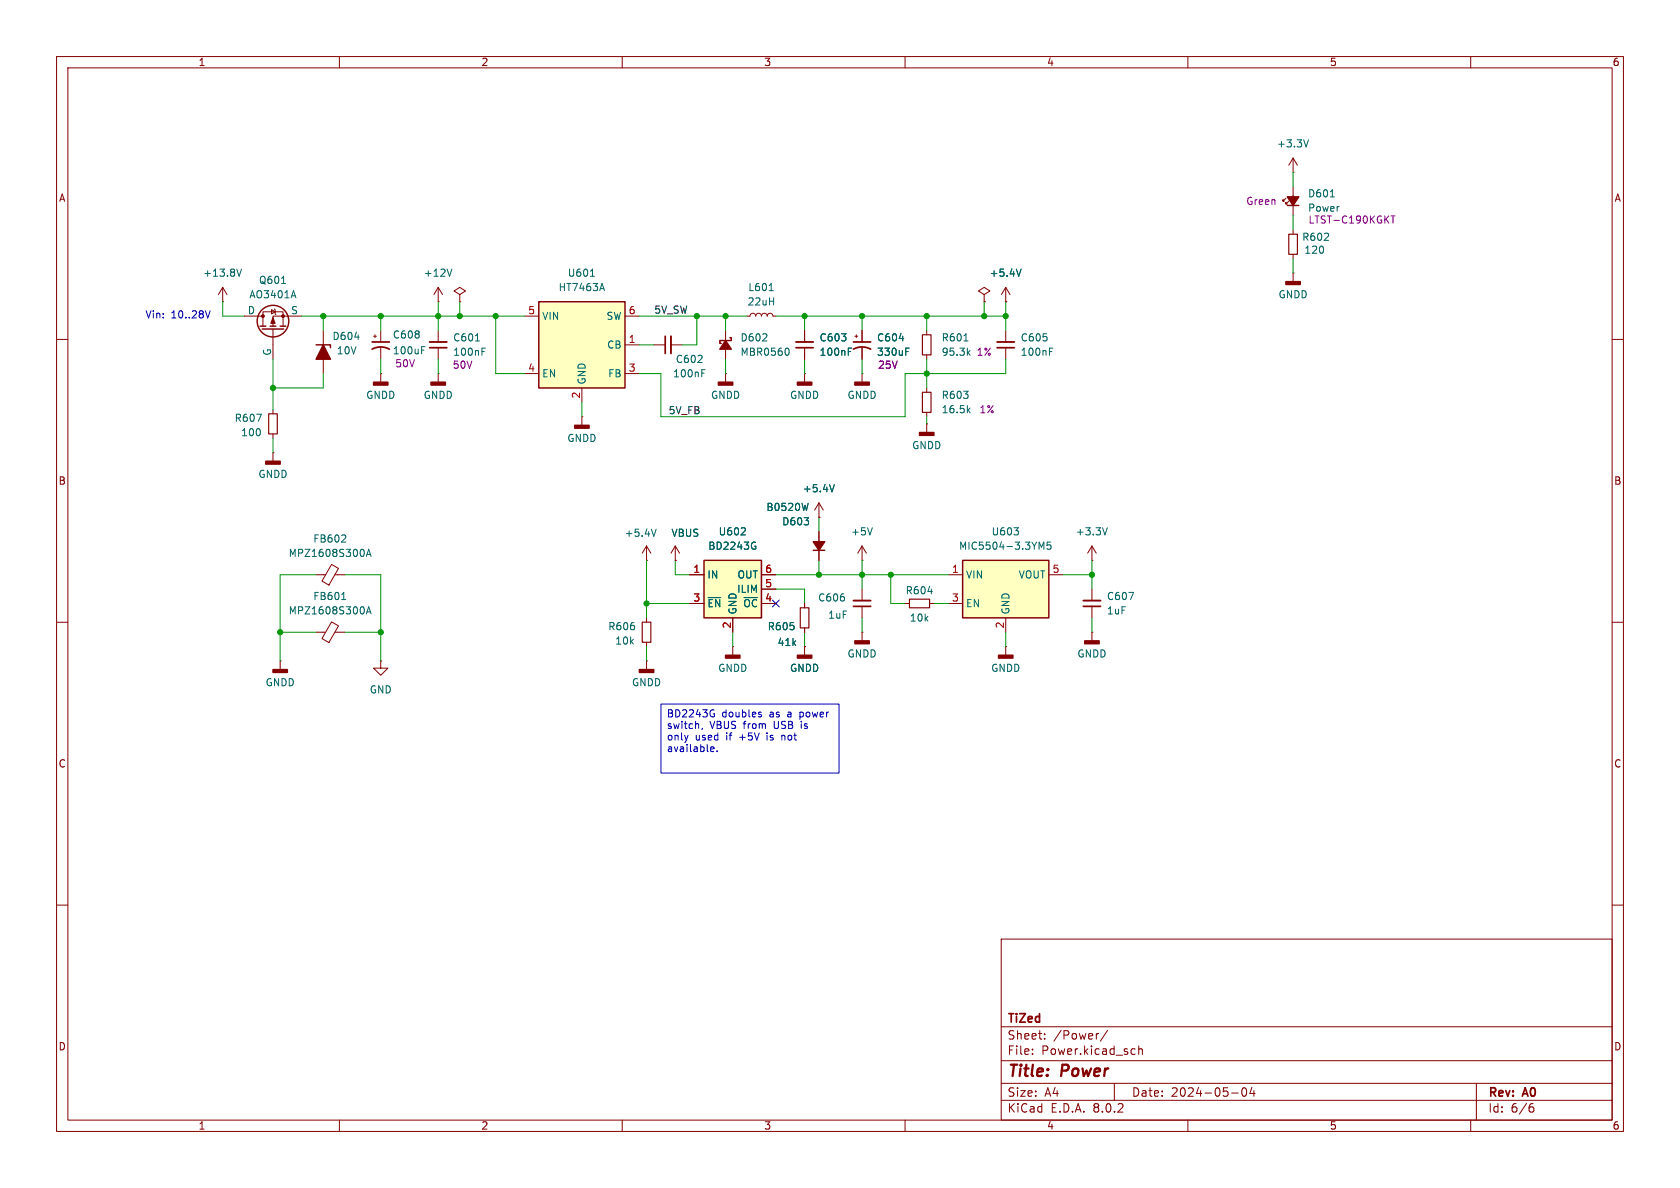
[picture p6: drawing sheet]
<svg xmlns="http://www.w3.org/2000/svg" width="297mm" height="210mm" viewBox="0 0 297 210" stroke-linecap="round" stroke-linejoin="round" font-family="sans-serif">
<g fill="none" stroke="#840000" stroke-width=".18">
<path d="M10 10h277v190h-277zM12 12h273v186h-273zM60 10v2M110 10v2M160 10v2M210 10v2M260 10v2M10 60h2M285 60h2M142.2 66h.1M142.2 66v1.6M10 110h2"/>
<path d="M285 110h2M10 160h2M285 160h2M177 166h108v32h-108zM60 198v2M110 198v2M160 198v2M177 194.5h108M177 191.5h108M177 187.5h108M177 181.5h108M182.5 186.3v.1"/>
<path d="M182.5 185.5v.1M184.7 183.6v.1M184.7 182.8v.1M194.2 182.7l-.2 .1M195.8 182.1l-1.3 2M197 191.5v3M200.2 185.4l.5 .1M200.7 186.3l-.5 .1M201.3 185.5l.2-.1 .4 .1 .1 .9M201.3 184.9v1.5M210 198v2M217.7 193.2h1.2"/>
<path d="M219.7 192.4l.2-.1a.81 .81 0 0 1 .6 .6 .81 .81 0 0 1-.3 .8l-.2 .1a.81 .81 0 0 1-.3-1.4zM221.3 192.2l-.3 1.1h.9M221.7 192.8v1M260 198v2M261 191.5v6.5M270.6 195.7h.3l.3 .3-.1 .5-.5 .1M271 195.1l-.4 .1"/>
</g>
<path d="M141 67.6h2.5v.5h-2.5z" fill="#840000" stroke="#840000" stroke-width=".25"/>
<path d="M170.2 99.1h15.2v10.1h-15.2z" fill="#ffffc2"/>
<path d="M129 59.7h.3v.5h-2v.5h.2M143.8 97.3h2M170.2 99.1h15.2v10.1h-15.2z" fill="none" stroke="#840000" stroke-width=".25"/>
<g fill="none" stroke="#840000" stroke-width=".18">
<path d="M66 59.4h.5M66.3 59.2v.5M67.3 58.4v2.1M128.3 58.4v5.1M142.2 58.4v2.1M151.1 59.4h.5M151.4 59.2v.5M152.4 58.4v2.1M163.8 58.4v.8M67.3 66h.1M67.3 61.5v2M67.3 66v1.6"/>
<path d="M77.5 66h.1M77.5 66v1.6M115.6 61h2M118.6 61h2M128.3 66h.1M128.3 66v1.6M142.2 61.5v2M152.4 66h.1M152.4 61.5v2M152.4 66v1.6M163.8 62.7v.8M163.8 68.6v.7"/>
<path d="M163.8 72.9v.8M144.8 91.4h.1M144.8 88.9v2.5M144.8 94v5.1M144.8 88.9l-.8 1.3M144.8 88.9l.7 1.3M167.6 101.6h2.6M167.6 106.7h2.6M177.8 114.3h.1M177.8 109.2v2.6M177.8 114.3v1.5M185.4 101.6h2.6"/>
</g>
<g fill="none" stroke="#006464" stroke-width=".18">
<path d="M159 59.8h.8M74.5 61.9h.5M74.5 61.3h.6M124.1 66h.4M124.1 65.3h.6M139.2 61.5a.79 .79 0 0 1 0 1.3M150 62.1h.4M150 61.5h.6M160.1 62.1h.5M160.1 61.5h.6M170.4 60.3h.7M171.1 72.5l.4 .5"/>
<path d="M171.1 62.3l.4 .5M171.5 72.1l-.5 .5M171.5 62l-.5 .4M142.9 89l-.3 1.2M147.5 85.7l-.4 1.2M179.3 93.3h.7l-.4 .5M180 93.9v.5M183.7 95.8l.4 .9 .4-.9v1.3M185.8 95.8h-.7v.6l.2-.1 .4 .1 .1 .2v.4l-.2 .1-.5-.1"/>
</g>
<path d="M163.1 59.2h1.5v3.5h-1.5zM163.1 69.3h1.5v3.6h-1.5z" fill="none" stroke="#840000" stroke-width=".2"/>
<g fill="#840000" stroke="#840000" stroke-width=".25">
<path d="M66 67.6h2.6v.5h-2.6z"/>
<path d="M76.2 67.6h2.5v.5h-2.5z"/>
<path d="M127 67.6h2.5v.5h-2.5z"/>
<path d="M128.3 60.2l1 1.5h-2z"/>
<path d="M176.5 115.8h2.6v.5h-2.6z"/>
<path d="M143.8 95.8h2l-1 1.5z"/>
<path d="M151.1 67.6h2.6v.5h-2.6z"/>
</g>
<path d="M117.6 59.4v3.1M65.8 61.7a3.2 3.2 0 0 1 3 0M65.8 60.5h3M140.7 61.5h3.1M150.9 61.7a3.2 3.2 0 0 1 3 0M150.9 60.5h3" fill="none" stroke="#840000" stroke-width=".3"/>
<path d="M118.6 59.4v3.1M140.7 60.5h3.1" fill="none" stroke="#840000" stroke-width=".33"/>
<path d="M95.2 53.3h15.3v15.3h-15.3z" fill="#ffffc2"/>
<g fill="none" stroke="#840000" stroke-width=".25">
<path d="M227.6 36.3h2M46 57.7h1M46.4 58.2h3.8M47.8 57.7h1M49.5 57.7h1M95.2 53.3h15.3v15.3h-15.3z"/>
<circle cx="48.3" cy="56.8" r="2.79"/>
</g>
<g fill="none" stroke="#840000" stroke-width=".18">
<path d="M227.3 35.1l-.5 .5v-.3v.3h.3M227.8 35.6l-.5 .5v-.3v.3h.3M228.6 30.5h.1M228.6 27.9v2.6M228.6 33v5.1M228.6 27.9l-.8 1.3M228.6 27.9l.8 1.3M39.4 53.3h.1M39.4 50.8l-.8 1.3M39.4 50.8v2.5M39.4 50.8l.7 1.3M43.2 55.9h3.3"/>
<path d="M46.5 57.7v-2.6h3.5v2.6M48 54.7l.6 .4-.6 .4zM48.3 58.2v5.3M48.5 54.6l.1 .1v.8l.2 .1M53.3 55.9h-5v1.8M77.5 53.3h.1M77.5 50.8l-.8 1.3M77.5 50.8v2.5M77.5 50.8l.7 1.3M81.3 52.1l1-.7-1-.6-1 .6 1 .7v1.2M81.3 53.3h.1M92.7 55.9h2.5"/>
<path d="M110.5 55.9h2.5M174 52.1l1-.7-1-.6-1 .6 1 .7v1.2M174 53.3h.1M177.8 53.3h.1M177.8 50.8l-.8 1.3M177.8 50.8v2.5M177.8 58.4v2.1M177.8 50.8l.8 1.3M228.6 48.3h.1M228.6 40.6v.8M228.6 45v.7M228.6 48.3v1.5"/>
<path d="M48.3 72.4v.8M48.3 76.7v.8M92.7 66h2.5M102.9 73.7h.1M102.9 68.6v2.5M102.9 73.7v1.5M110.5 61h2.5M110.5 66h2.5M163.8 74.9h.1M163.8 74.9v1.6M177.8 61.5v2M48.3 80h.1"/>
<path d="M48.3 80v1.5M114.3 99.1h.1M114.3 96.5v2.6M114.3 96.5l-.8 1.3M114.3 96.5l.8 1.3M119.4 99.1h.1M119.4 96.5l-.8 1.3M119.4 96.5v2.6M119.4 96.5l.7 1.3M193 99.1h.1M193 96.5v2.6M193 96.5l-.7 1.3"/>
<path d="M193 96.5l.8 1.3M67.3 116.8v1.3h1.3l-1.3 1.3-1.3-1.3h1.3M67.3 116.8h.1M114.3 116.8h.1M114.3 109.2v.8M114.3 113.5v.8M114.3 116.8v1.6M129.5 114.3h.1M129.5 114.3v1.5M160 106.7h.8M164.3 106.7h.8M193 111.8h.1"/>
<path d="M193 104.1v2.1M193 107.2v2M193 111.8v1.5"/>
</g>
<g fill="none" stroke="#006464" stroke-width=".18">
<path d="M231.3 24.7l-.4 1.3M235.2 34.8h.7M41.8 47.6l.5 1.2 .4-1.2M49.8 50.1h.7M51.9 51.4l.4 1.2M79.9 47.6l-.4 1.2M104.4 48.8h.7M106.1 51h.6M106.4 50.1l.5 1.3M180.5 47.6l-.4 1.2M45.4 73.2h.8l-.5 1.3M185.5 62.1h.5"/>
<path d="M185.5 61.5h.6M116 93.5l-.4 1.3M195.8 93.3l-.5 1.3M164 104.6h.8M199.6 104.7h.8l-.5 1.3"/>
</g>
<g fill="#840000" stroke="#840000" stroke-width=".25">
<path d="M101.6 75.2h2.5v.5h-2.5z"/>
<path d="M162.6 76.5h2.5v.5h-2.5z"/>
<path d="M227.6 34.8h2l-1 1.5z"/>
<path d="M227.3 49.8h2.6v.5h-2.6z"/>
<path d="M191.8 113.3h2.5v.5h-2.5z"/>
<path d="M128.3 115.8h2.5v.5h-2.5z"/>
<path d="M113 118.4h2.6v.5h-2.6z"/>
<path d="M47 81.5h2.5v.5h-2.5z"/>
</g>
<path d="M245.9 38.2h.7M246.3 38.2v1.2" fill="none" stroke="#840084" stroke-width=".18"/>
<path d="M176.3 60.5h3M191.5 106.2h3.1" fill="none" stroke="#840000" stroke-width=".33"/>
<path d="M176.3 61.5h3M191.5 107.2h3.1" fill="none" stroke="#840000" stroke-width=".3"/>
<path d="M227.8 41.4h1.6v3.6h-1.6zM47.5 73.2h1.5v3.5h-1.5zM113.5 110h1.6v3.5h-1.6zM160.8 105.9h3.5v1.5h-3.5z" fill="none" stroke="#840000" stroke-width=".2"/>
<g fill="#840000" stroke="#840000" stroke-width=".18">
<path d="M48.3 56.1l.3 1.1h-.7z"/>
<circle cx="50" cy="55.9" r=".25"/>
<circle cx="46.5" cy="55.9" r=".25"/>
</g>
<path d="M124.5 99.1h10.1v10.1h-10.1z" fill="#ffffc2"/>
<path d="M55.9 61h2.5v.5M124.5 99.1h10.1v10.1h-10.1z" fill="none" stroke="#840000" stroke-width=".25"/>
<g fill="none" stroke="#840000" stroke-width=".18">
<path d="M57.1 58.4v7.6M77.5 58.4v2.1M132.1 55.9h.5l.1-.4 .4-.1 .4 .1 .1 .4 .2-.4 .3-.1 .4 .1 .1 .4 .2-.4 .3-.1 .4 .1 .1 .4 .2-.4 .3-.1 .4 .1 .2 .4h.5M142.2 58.4v2.1M152.4 58.4v2.1M174 53.3h.1M177.8 53.3h.1M77.5 61.5v2M142.2 61.5v2M152.4 61.5v2M58.6 99.8l1.2 .7-1.7 2.9-1.2-.7zM119.4 99.1h.1"/>
<path d="M144.8 91.4h.1M144.8 94v1.8M144.8 97.3v1.8M152.4 99.1h.1M152.4 96.5v2.6M152.4 96.5l-.8 1.3M152.4 96.5l.8 1.3M49.5 116.8h.1M49.5 116.8v1.6M55.9 101.6h1.6M55.9 111.8h1.6M58.6 109.9l1.2 .7-1.7 3-1.2-.7z"/>
<path d="M59.2 101.6h1.8M59.2 111.8h1.8M121.9 101.6h2.6M121.9 106.7h2.6M129.5 109.2v2.6M134.6 101.6h2.6M134.6 106.7h2.6M134.6 104.1h2.6M142.2 114.3h.1M142.2 106.7v.7M142.2 111v.8M142.2 114.3v1.5"/>
<path d="M152.4 111.8h.1M152.4 104.1v2.1M152.4 107.2v2M152.4 111.8v1.5"/>
</g>
<g fill="none" stroke="#006464" stroke-width=".18">
<path d="M62.7 59.6h.8M136 51.4h.7M159 59.8h.8M180.5 47.6l-.4 1.2M84.1 60.3h.7M85.2 62.1h.4M85.2 61.5h.6M150 62.1h.4M150 61.5h.6M160.1 62.1h.5M160.1 61.5h.6M61 94.6l.1 .2v.3l-.8 .7h.8"/>
<path d="M64.8 98.4l.4-1.3 .4 1.3M64.9 98h.6M131 94.6h.8M131.7 93.4v.4M133.3 95.8l.3 .1M133.4 96.6h.2v.4l-.3 .1M142.9 89l-.3 1.2M147.5 85.7l-.4 1.2M154.2 93.3l-.4 1.3M60.4 106h.7M60.6 104.9l.2-.2v1.3M64.8 108.5l.4-1.2 .4 1.2"/>
<path d="M64.9 108.2h.6M125.2 105.6h2.2"/>
</g>
<g fill="#840000" stroke="#840000" stroke-width=".25">
<path d="M151.1 113.3h2.6v.5h-2.6z"/>
<path d="M48.3 118.4h2.5v.5h-2.5z"/>
<path d="M57.1 61l1.3 2.5h-2.5z"/>
<path d="M141 115.8h2.5v.5h-2.5z"/>
</g>
<path d="M75.9 60.5h3.1M150.9 106.2h3" fill="none" stroke="#840000" stroke-width=".33"/>
<path d="M75.9 61.5h3.1M150.9 107.2h3" fill="none" stroke="#840000" stroke-width=".3"/>
<path d="M141.5 107.4h1.5v3.6h-1.5z" fill="none" stroke="#840000" stroke-width=".2"/>
<g fill="none" stroke="#0000c2" stroke-width=".18">
<path d="M37.2 54.9l-.5 1.3M116.8 124.5h31.5v12.2h-31.5zM121.6 130l-.3 .8M124.2 128.7l-.1 .3M125.7 132.8h.5M125.7 132.1l.4-.1 .1 .3-.6 .1M125.9 125.5h.3M126.1 126.2h.2v.4l-.4 .1M126.8 132.7v.2M134.3 126.3l.3 .1v.2l-.1 .1h-.3M134.3 125.9h.3M138.2 130v.8"/>
<path d="M138.4 130l-.2 .1"/>
</g>
<g fill="none" stroke="#009600" stroke-width=".18">
<path d="M228.6 30.5v2.5M228.6 38.1v2.5M39.4 53.3v2.6h3.8M53.3 55.9h39.4M57.1 55.9v2.5M67.3 55.9v2.5M77.5 53.3v5.1M81.3 53.3v2.6M87.6 55.9v10.1h5.1M113 55.9h19.1M123.2 55.9v5.1h-2.6M128.3 55.9v2.5"/>
<path d="M137.2 55.9h40.6M142.2 55.9v2.5M152.4 55.9v2.5M163.8 55.9v2.5M174 53.3v2.6M177.8 53.3v5.1M228.6 45.7v2.6M48.3 63.5v8.9M48.3 77.5v2.5M57.1 66v2.6h-8.8M67.3 63.5v2.5M77.5 63.5v2.5"/>
<path d="M102.9 71.1v2.6M113 61h2.6M128.3 63.5v2.5M142.2 63.5v2.5M152.4 63.5v2.5M163.8 63.5v5.1M163.8 73.7v1.2M177.8 63.5v2.5h-17.8v7.7h-43.2v-7.7h-3.8M114.3 99.1v10.1M119.4 99.1v2.5h2.5M144.8 91.4v2.6M144.8 99.1v2.5"/>
<path d="M152.4 99.1v5M193 99.1v5M49.5 111.8h6.4M55.9 101.6h-6.4v15.2M61 101.6h6.3v15.2M61 111.8h6.3M114.3 114.3v2.5M114.3 106.7h7.6M129.5 111.8v2.5M137.2 104.1h5v2.6M137.2 101.6h30.4M142.2 111.8v2.5"/>
<path d="M152.4 109.2v2.6M157.5 101.6v5.1h2.5M165.1 106.7h2.5M177.8 111.8v2.5M188 101.6h5M193 109.2v2.6"/>
</g>
<path d="M136.6 106.1l1.2 1.2M137.8 106.1l-1.2 1.2" fill="none" stroke="#000084" stroke-width=".18"/>
<g fill="#009600" stroke="#009600" stroke-width=".18">
<circle cx="57.1" cy="55.9" r=".46"/>
<circle cx="49.5" cy="111.8" r=".46"/>
<circle cx="48.3" cy="68.6" r=".46"/>
<circle cx="123.2" cy="55.9" r=".46"/>
<circle cx="128.3" cy="55.9" r=".46"/>
<circle cx="163.8" cy="66" r=".46"/>
<circle cx="142.2" cy="55.9" r=".46"/>
<circle cx="144.8" cy="101.6" r=".46"/>
<circle cx="174" cy="55.9" r=".46"/>
<circle cx="163.8" cy="55.9" r=".46"/>
<circle cx="177.8" cy="55.9" r=".46"/>
<circle cx="152.4" cy="55.9" r=".46"/>
<circle cx="193" cy="101.6" r=".46"/>
<circle cx="81.3" cy="55.9" r=".46"/>
<circle cx="67.3" cy="55.9" r=".46"/>
<circle cx="77.5" cy="55.9" r=".46"/>
<circle cx="67.3" cy="111.8" r=".46"/>
<circle cx="114.3" cy="106.7" r=".46"/>
<circle cx="87.6" cy="55.9" r=".46"/>
<circle cx="152.4" cy="101.6" r=".46"/>
<circle cx="157.5" cy="101.6" r=".46"/>
</g>
<g font-size="2.8" fill="#840000">
<text x="178" y="190.9">Title:</text>
<text x="187.7" y="190.9">Power</text>
</g>
<g font-size="2.1" fill="#840000">
<text x="178" y="184">Sheet:</text>
<text x="178" y="181.2">TiZed</text>
<text x="186.2" y="184">/Power/</text>
<text x="178" y="186.7">File:</text>
<text x="184.1" y="186.7">Power.kicad_sch</text>
<text x="178" y="196.9">KiCad</text>
<text x="178" y="194.1">Size:</text>
<text x="184.7" y="194.1">A4</text>
<text x="185.7" y="196.9">E.D.A.</text>
<text x="193.3" y="196.9">8.0.2</text>
<text x="200" y="194.1">Date:</text>
<text x="207" y="194.1">2024-05-04</text>
<text x="263" y="194.3">Rev:</text>
<text x="263" y="196.9">Id:</text>
<text x="267.1" y="196.9">6/6</text>
<text x="269.4" y="194.3">A0</text>
</g>
<g font-size="1.8" fill="#840000">
<text x="35" y="11.9">1</text>
<text x="85" y="11.9">2</text>
<text x="135" y="11.9">3</text>
<text x="185" y="11.9">4</text>
<text x="235" y="11.9">5</text>
<text x="285" y="11.9">6</text>
<text x="10.3" y="35.9">A</text>
<text x="285.3" y="35.9">A</text>
<text x="10.3" y="85.9">B</text>
<text x="285.3" y="85.9">B</text>
<text x="10.3" y="135.9">C</text>
<text x="285.3" y="135.9">C</text>
<text x="10.3" y="185.9">D</text>
<text x="285.3" y="185.9">D</text>
<text x="35" y="199.9">1</text>
<text x="85" y="199.9">2</text>
<text x="135" y="199.9">3</text>
<text x="185" y="199.9">4</text>
<text x="235" y="199.9">5</text>
<text x="285" y="199.9">6</text>
</g>
<g font-size="1.8" fill="#006464">
<text x="225.7" y="26.3">+3.3V</text>
<text x="231.1" y="35.1">D601</text>
<text x="230.1" y="42.8">R602</text>
<text x="230.5" y="45.1">120</text>
<text x="35.8" y="49.1">+13.8V</text>
<text x="44" y="52.9">AO3401A</text>
<text x="45.7" y="50.4">Q601</text>
<text x="74.8" y="49.1">+12V</text>
<text x="98.7" y="51.7">HT7463A</text>
<text x="100.3" y="49.1">U601</text>
<text x="132.2" y="51.7">L601</text>
<text x="174.9" y="49.1">+5.4V</text>
<text x="225.9" y="52.9">GNDD</text>
<text x="43.7" y="55.6">D</text>
<text x="51.4" y="55.6">S</text>
<text x="95.8" y="56.7">VIN</text>
<text x="107.1" y="56.7">SW</text>
<text x="132.1" y="54.2">22uH</text>
<text x="48" y="63" transform="rotate(-90 48 63)">G</text>
<text x="58.7" y="60.3">D604</text>
<text x="59.4" y="62.8">10V</text>
<text x="69.4" y="60">C608</text>
<text x="69.4" y="62.8">100uF</text>
<text x="80" y="60.6">C601</text>
<text x="80" y="63.1">100nF</text>
<text x="107.2" y="61.8">CB</text>
<text x="119.4" y="64.4">C602</text>
<text x="130.8" y="60.6">D602</text>
<text x="130.8" y="63.1">MBR0560</text>
<text x="144.8" y="60.6">C603</text>
<text x="144.8" y="63.1">100nF</text>
<text x="154.9" y="60.6">C604</text>
<text x="154.9" y="63.1">330uF</text>
<text x="166.4" y="60.6">R601</text>
<text x="166.4" y="63.1">95.3k</text>
<text x="180.3" y="60.6">C605</text>
<text x="180.3" y="63.1">100nF</text>
<text x="64.6" y="70.7">GNDD</text>
<text x="74.8" y="70.7">GNDD</text>
<text x="95.8" y="66.9">EN</text>
<text x="103.7" y="68.1" transform="rotate(-90 103.7 68.1)">GND</text>
<text x="107.4" y="66.9">FB</text>
<text x="118.9" y="66.9">100nF</text>
<text x="125.6" y="70.7">GNDD</text>
<text x="139.6" y="70.7">GNDD</text>
<text x="149.7" y="70.7">GNDD</text>
<text x="166.4" y="70.7">R603</text>
<text x="41.4" y="74.8">R607</text>
<text x="42.5" y="77.3">100</text>
<text x="166.4" y="73.3">16.5k</text>
<text x="100.2" y="78.3">GNDD</text>
<text x="161.2" y="79.6">GNDD</text>
<text x="45.6" y="84.7">GNDD</text>
<text x="141.8" y="87.2">+5.4V</text>
<text x="110.3" y="95.1">+5.4V</text>
<text x="118.6" y="95.1">VBUS</text>
<text x="127" y="94.8">U602</text>
<text x="135.4" y="90.5">B0520W</text>
<text x="138.2" y="93.1">D603</text>
<text x="150.4" y="94.8">+5V</text>
<text x="175.2" y="94.8">U603</text>
<text x="190.1" y="94.8">+3.3V</text>
<text x="50.9" y="98.7">MPZ1608S300A</text>
<text x="55.3" y="96.1">FB602</text>
<text x="125.1" y="97.4">BD2243G</text>
<text x="169.4" y="97.4">MIC5504-3.3YM5</text>
<text x="55.3" y="106.3">FB601</text>
<text x="125" y="102.5">IN</text>
<text x="125" y="107.5">~{EN}</text>
<text x="130.2" y="105">ILIM</text>
<text x="130.3" y="102.5">OUT</text>
<text x="131.3" y="107.5">~{OC}</text>
<text x="144.5" y="106.5">C606</text>
<text x="160" y="105.3">R604</text>
<text x="170.7" y="102.5">VIN</text>
<text x="170.7" y="107.5">EN</text>
<text x="180" y="102.5">VOUT</text>
<text x="195.6" y="106.3">C607</text>
<text x="50.9" y="108.8">MPZ1608S300A</text>
<text x="107.4" y="111.6">R606</text>
<text x="130.4" y="108.7" transform="rotate(-90 130.4 108.7)">GND</text>
<text x="135.6" y="111.6">R605</text>
<text x="146.3" y="109.6">1uF</text>
<text x="160.7" y="110.1">10k</text>
<text x="178.7" y="108.7" transform="rotate(-90 178.7 108.7)">GND</text>
<text x="195.6" y="108.8">1uF</text>
<text x="108.7" y="114.1">10k</text>
<text x="126.9" y="119">GNDD</text>
<text x="137.4" y="114.4">41k</text>
<text x="139.6" y="119">GNDD</text>
<text x="149.7" y="116.4">GNDD</text>
<text x="175.1" y="119">GNDD</text>
<text x="190.4" y="116.4">GNDD</text>
<text x="46.9" y="121.5">GNDD</text>
<text x="65.3" y="122.8">GND</text>
<text x="111.6" y="121.5">GNDD</text>
</g>
<g font-size="1.8" fill="#840084">
<text x="220.2" y="36.4">Green</text>
<text x="231.1" y="37.6">Power</text>
<text x="231.2" y="39.7">LTST-C190KGKT</text>
<text x="69.8" y="65.1">50V</text>
<text x="79.9" y="65.4">50V</text>
<text x="155.1" y="65.4">25V</text>
<text x="172.6" y="63.1">1%</text>
<text x="173.1" y="73.3">1%</text>
</g>
<g font-size="1.8" fill="#0000c2">
<text x="25.6" y="56.5">Vin:</text>
<text x="30.2" y="56.5">10..28V</text>
<text x="117.8" y="127.1">BD2243G</text>
<text x="117.8" y="129.2">switch,</text>
<text x="117.8" y="131.2">only</text>
<text x="122.9" y="131.2">used</text>
<text x="125.5" y="129.2">VBUS</text>
<text x="127.6" y="127.1">doubles</text>
<text x="128.5" y="131.2">if</text>
<text x="131" y="131.2">+5V</text>
<text x="131.6" y="129.2">from</text>
<text x="136" y="131.2">is</text>
<text x="136.2" y="127.1">as</text>
<text x="137.1" y="129.2">USB</text>
<text x="138.8" y="131.2">not</text>
<text x="139.5" y="127.1">a</text>
<text x="141.8" y="127.1">power</text>
<text x="142.1" y="129.2">is</text>
<text x="117.8" y="133.3">available.</text>
</g>
<g font-size="1.8" fill="#a90000">
<text x="93.3" y="55.6">5</text>
<text x="111.1" y="55.6">6</text>
<text x="93.3" y="65.8">4</text>
<text x="111.1" y="60.7">1</text>
<text x="111.1" y="65.8">3</text>
<text x="102.6" y="70.6" transform="rotate(-90 102.6 70.6)">2</text>
<text x="122.5" y="101.3">1</text>
<text x="135.2" y="101.3">6</text>
<text x="168.2" y="101.3">1</text>
<text x="186" y="101.3">5</text>
<text x="122.5" y="106.4">3</text>
<text x="135.2" y="106.4">4</text>
<text x="135.2" y="103.9">5</text>
<text x="168.2" y="106.4">3</text>
<text x="129.3" y="111.2" transform="rotate(-90 129.3 111.2)">2</text>
<text x="177.5" y="111.2" transform="rotate(-90 177.5 111.2)">2</text>
</g>
<g font-size="1.8" fill="#0f0f0f">
<text x="115.6" y="55.5">5V_SW</text>
<text x="118.1" y="73.3">5V_FB</text>
</g>
</svg>
